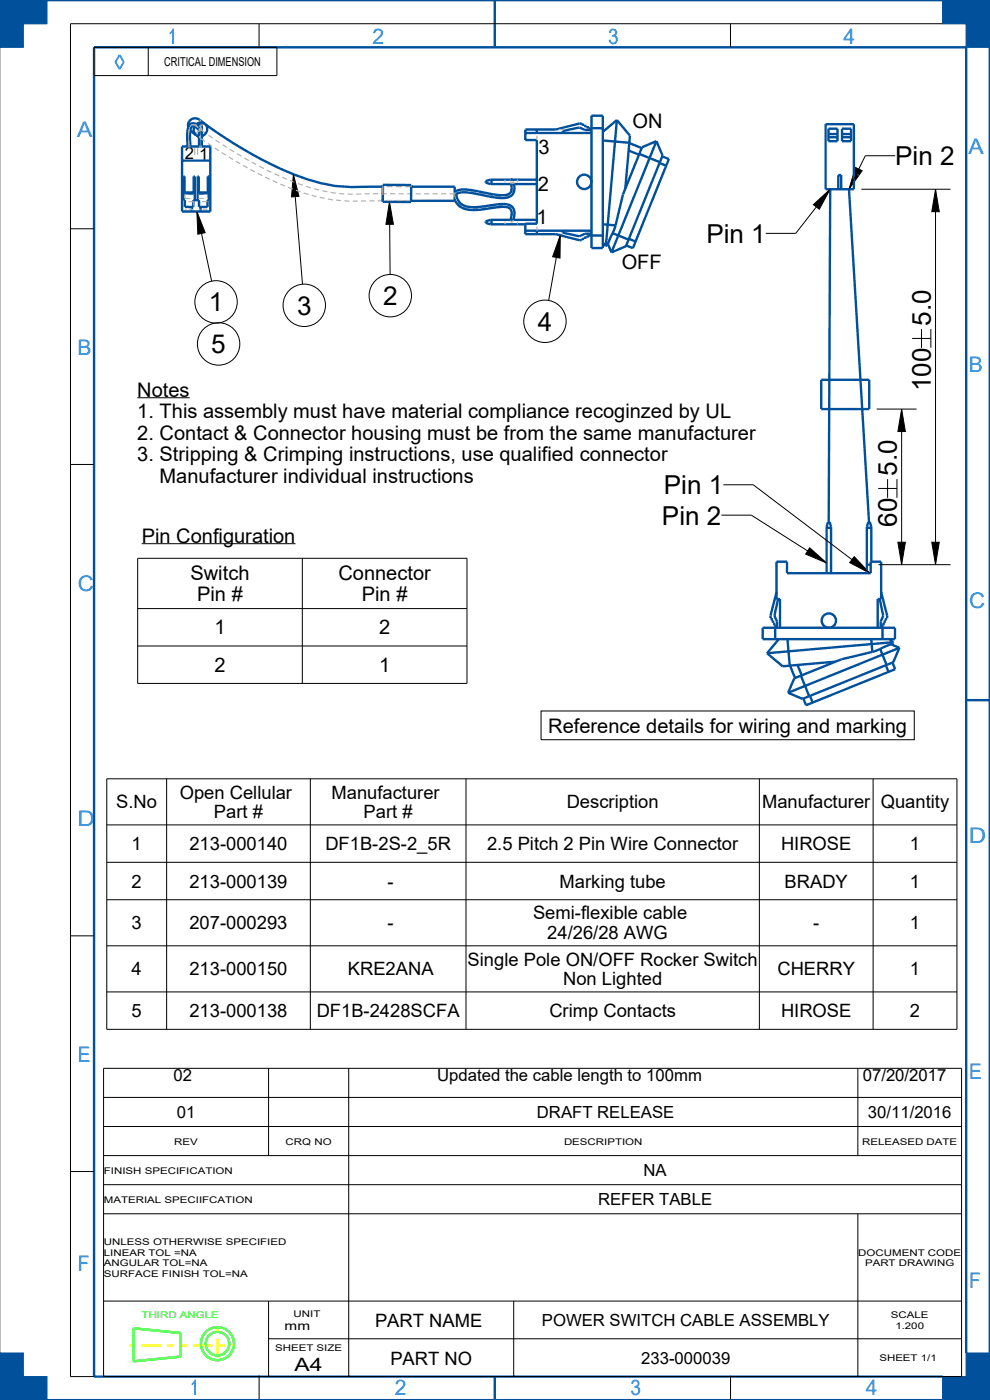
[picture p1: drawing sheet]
<svg xmlns="http://www.w3.org/2000/svg" width="210mm" height="297mm" viewBox="0 0 210 297" stroke-linecap="round" stroke-linejoin="round" font-family="sans-serif">
<path d="M-.1 0h10v5h-5v5h-5" fill="none" stroke="#9196a0" stroke-width=".21"/>
<path d="M4.9 5v5h-5z" fill="#00509b"/>
<path d="M4.9 5v5h-4.9z" fill="none" stroke="#00509b" stroke-width=".21"/>
<path d="M9.9 0v5h-5z" fill="#00509b"/>
<path d="M9.9 0v5h-5z" fill="none" stroke="#00509b" stroke-width=".21"/>
<path d="M-.1 0h10l-5 5z" fill="#00509b"/>
<path d="M0 0h9.9l-5 5z" fill="none" stroke="#00509b" stroke-width=".21"/>
<path d="M-.1 0l5 5-5 5z" fill="#00509b"/>
<path d="M-.1 0l5 5-4.9 5" fill="none" stroke="#00509b" stroke-width=".21"/>
<path d="M0 287h4.9v5h5v5h-10" fill="none" stroke="#9196a0" stroke-width=".21"/>
<path d="M4.9 292h5v5z" fill="#00509b"/>
<path d="M4.9 292h5v5z" fill="none" stroke="#00509b" stroke-width=".21"/>
<path d="M-.1 287h5v5z" fill="#00509b"/>
<path d="M-.1 287h5v5z" fill="none" stroke="#00509b" stroke-width=".21"/>
<path d="M-.1 287l5 5-5 5z" fill="#00509b"/>
<path d="M-.1 287l5 5-4.9 5" fill="none" stroke="#00509b" stroke-width=".21"/>
<path d="M4.9 292l5 5h-10z" fill="#00509b"/>
<path d="M-.1 297l5-5 5 5z" fill="none" stroke="#00509b" stroke-width=".21"/>
<path d="M204.9 287h5v10h-10v-5h5z" fill="none" stroke="#9196a0" stroke-width=".21"/>
<path d="M204.9 287h5l-5 5z" fill="#00509b"/>
<path d="M204.9 287h5l-5 5z" fill="none" stroke="#00509b" stroke-width=".21"/>
<path d="M199.9 292h5l-5 5z" fill="#00509b"/>
<path d="M199.9 292h5l-5 5z" fill="none" stroke="#00509b" stroke-width=".21"/>
<path d="M204.9 292l5 5h-10z" fill="#00509b"/>
<path d="M204.9 292l5 5h-10z" fill="none" stroke="#00509b" stroke-width=".21"/>
<path d="M204.9 292l5-5v10z" fill="#00509b"/>
<path d="M204.9 292l5-5v10z" fill="none" stroke="#00509b" stroke-width=".21"/>
<path d="M199.9 0h10v10h-5v-5h-5z" fill="none" stroke="#9196a0" stroke-width=".21"/>
<path d="M199.9 0l5 5h-5z" fill="#00509b"/>
<path d="M199.9 0l5 5h-5z" fill="none" stroke="#00509b" stroke-width=".21"/>
<path d="M204.9 5l5 5h-5z" fill="#00509b"/>
<path d="M204.9 5l5 5h-5z" fill="none" stroke="#00509b" stroke-width=".21"/>
<path d="M204.9 5l5-5v10z" fill="#00509b"/>
<path d="M204.9 5l5-5v10z" fill="none" stroke="#00509b" stroke-width=".21"/>
<path d="M199.9 0h10l-5 5z" fill="#00509b"/>
<path d="M199.9 0h10l-5 5z" fill="none" stroke="#00509b" stroke-width=".21"/>
<path d="M25.4 11.7l.9 1.5-.9 1.5-.9-1.5z" fill="none" stroke="#0091ff" stroke-width=".38"/>
<g fill="none" stroke="#000" stroke-width=".21">
<path d="M19.9 10h38.8v6h-38.8zM31.4 10v6M54.9 5v5M154.9 5v5M199.9 5h-185v287h5M62.2 37l1.2 4.6-1.6 .2zM62.2 37l2 23.3M181.5 35.5l1.4 .7-2.8 3.9zM189.9 33h-6.4l-3.4 7.1M14.9 48.5h5M41.8 44.9l1.7 4.5-1.5 .3zM41.8 44.9l3.1 14.7"/>
<path d="M82.6 42.8l.9 4.8h-1.6zM82.6 42.8l.2 15.4M118.8 49.9v4.8l-1.6-.2zM118.8 49.9l-2.4 13.8M172.5 43.4l3.6-3.3-2.3 4.3zM176.1 40.1l-7.3 9.4h-6.4M182.7 40.1h18.9M198.4 40.1l.8 4.8h-1.5zM198.4 40.1v79.7M193.5 71.8h4M195.5 69.8v4M197.5 69.8v4"/>
<path d="M14.9 98.5h5M29.1 84.4h11.1M186 86.8h8.4M191.3 86.8l.7 4.7h-1.5zM191.3 86.8v33M29.2 118.4h69.9v26.6h-69.9zM30.1 115.3h32.6M64.1 118.4v26.6M153 109.3h6.4l15.9 10.1M153.4 102.8h6.4l24.7 18.8M171.7 116.2l3.6 3.2-4.4-1.9zM181.2 118.1l3.3 3.5-4.3-2.2z"/>
<path d="M186.3 103.6h4M186.3 119.8h15.3M188.3 101.6v4M190.3 101.6v4M190.5 115h1.5l-.7 4.8zM197.7 115h1.5l-.8 4.8zM29.2 129.1h69.9M29.2 137h69.9M114.8 150.8h79.1v6.1h-79.1zM22.6 165.2h180.4v53.2h-180.4zM22.6 175h180.4M35.3 165.2v53.2"/>
<path d="M65.8 165.2v53.2M98.8 165.2v53.2M161.1 165.2v53.2M185.2 165.2v53.2M14.9 198.5h5M22.6 182.9h180.4M22.6 190.9h180.4M22.6 200.7h180.4M22.6 210.4h180.4M22 226.6h182v65.4h-182zM22 232.8h182M22 239h182"/>
<path d="M57 226.6v18.6M74 226.6v65.4M182 226.6v18.6M14.9 248.5h5M22 245.2h182M22 251.3h182M22 257.5h182M182 257.5v34.5M22 276h182M57 276v16M109 276v16M55 291.9v5"/>
<path d="M57 284h147M155 291.9v5"/>
<circle cx="45.8" cy="64" r="4.5"/>
<circle cx="46.4" cy="73" r="4.5"/>
<circle cx="64.5" cy="64.8" r="4.5"/>
<circle cx="82.8" cy="62.7" r="4.5"/>
<circle cx="115.6" cy="68.2" r="4.5"/>
</g>
<path d="M62.2 37l1.2 4.6-1.6 .2zM41.8 44.9l1.7 4.5-1.5 .3zM82.6 42.8l.9 4.8h-1.6zM118.8 49.9v4.8l-1.6-.2zM172.5 43.4l3.6-3.3-2.3 4.3zM181.5 35.5l1.4 .7-2.8 3.9zM198.4 40.1l.8 4.8h-1.5zM191.3 86.8l.7 4.7h-1.5zM171.7 116.2l3.6 3.2-4.4-1.9zM190.5 115h1.5l-.7 4.8zM197.7 115h1.5l-.8 4.8zM181.2 118.1l3.3 3.5-4.3-2.2z" fill="#000"/>
<g fill="none" stroke="#00509b" stroke-width=".51">
<path d="M-.1 0h210v297h-210M104.9 0v10M38.6 31.1h6v13.8h-6zM38.6 34.1h6M40.4 27.7l.2 .2M40.6 27.8h.1M40.6 27.9h.1M40.6 27.9l1 .7M40.6 27.9l.9 .7M41.3 26.8l-.2 1 .5 .8M41.6 28.6l.6 .3M41.8 28.8l.4 .3"/>
<path d="M42.2 26.8a1.25 1.25 0 0 0-1.3-.7 1.25 1.25 0 0 0-1 1l-.2 1.8 .1 2.2M42.2 27.6a1.47 1.47 0 0 0-1.4-.8 7.4 7.4 0 0 0-.4 4.2v.1M42.2 31.1v-4.6l.3-.3 .3 .3v4.6M43.4 26.3l.5 .6v.8l-.4 .7-.7 .5M43.4 26.3l-.9-.3-.8 .4M43.4 26.3a2.76 2.76 0 0 0-2.5-1.1 1.5 1.5 0 0 0-1 1.8M43.5 26.3l.2 .1a88.6 88.6 0 0 0 21.4 11.6 31.2 31.2 0 0 0 13.2 1.6h2.9M96.5 39.6h-9.3M96.5 39.6h.1M96.5 39.6l-.1 3h-9.2M104.2 38.1v1M108.4 39.1a1.63 1.63 0 0 1-.1 1.8 1.63 1.63 0 0 1-1.7 .5l-2-.2-3-.6a7.6 7.6 0 0 0-4.8-.1l-.3 .2"/>
<path d="M108.8 38.1h-.3M109 39.1a2.21 2.21 0 0 1-.4 2.3 2.21 2.21 0 0 1-2.2 .6l-2-.2-4.1-.8a5.8 5.8 0 0 0-3.2 0 .46 .46 0 0 0-.4 .4 .46 .46 0 0 0 .2 .4 3.1 3.1 0 0 0 3.6 2.2l4.5-.6a5.2 5.2 0 0 1 3.3 .2 2.36 2.36 0 0 1 .6 3M111.4 28.2h14.1M113.9 38.1h-9.9l-1 .3v.3l1 .4h9.9M113.9 27.5v.7M125.5 27.3h-.6v-.3h-.5v-.3h-.5v-.2h-.5v-.3h-.5l-5 1.3h-6.5v2.2h2.5v17.8h-2.5v2.2h6.5l5 1.3h.5v-.3h.5v-.3h.5v-.2h.5v-.3h.6M125.5 27.6h-1.4l-1.2-.6-3.5 .8v.4M125.5 24.5h2.4v28.1h-2.4zM125.5 27.2h2.4M127.9 29.8l5.6 .5M130.9 25.5l-3 2.5M130.9 25.5l-2.4 26.7"/>
<path d="M130.9 25.5l2.7 3.3-1 11.2M133.3 31.9l2.2 .9M133.5 30.3l2.6 1.1M135.6 32.7l4.4 1.7M139.2 29.9l-3 1.3-4 10-1.6 6.6M139.2 29.9l1.3 3.1-7.7 19.2-3.1 1.3M139.2 29.9l-9.5 23.6M139.9 34.6l1.4 .6M140.5 33.2l1.4 .5-7.7 18.9-1.4-.5M175.1 26.3h6v13.8h-6zM175.7 27.3h1.9v2.6h-1.9zM175.7 29.1h1.9"/>
<path d="M175.7 28.4h1.9M178.6 27.3h1.9v2.6h-1.9zM178.6 29.1h1.9M178.6 28.4h1.9M181.9 37.2h.2M39.2 40.8h1.9M40.7 43.9v1M41.3 42.5v-5.1h-.2v3.6h-1.9v-3.6h-.3v5.1h.3v1.4h1.8v-1.4h1.2v1.4h1.8v-1.4h.3v-5.1h-.2v3.6h-1.9v-3.6h-.3v5.1M42.2 40.8h1.9M42.5 43.9v1M96.4 42.3a3.9 3.9 0 0 0 4.4 2.3l2.9-.4a8.4 8.4 0 0 1 4.1-.2l.3 .2a2.09 2.09 0 0 1 .2 2.4M104.2 46.6v1"/>
<path d="M111.4 48.9h14.1M113.9 46.6h-9.9l-1 .4v.3l1 .3h7.4M113.9 48.9v.8M119.4 48.9v.5l3.5 .7 1.2-.5h1.4M125.1 48.9l.4 .2M125.5 50h2.4M127.9 47.6l2.7 .2M127.9 51.5l.6 .7M129 51.8l.7 1.7M129 51.8l-.5 .4M129.9 49.5l-.9 2.3M129.9 49.5l3.4 1.3"/>
<path d="M130.6 47.8l-.7 1.7M133.4 50.7l1.4 .5M176.1 40.1l-.3 70.6M177.8 40.1v-3h.6v3M180.1 40.2l4.2 70.6M174.2 80.6h10.2v6.2h-10.2zM175.3 112h1M183.9 112h.9M184 119.8h.8M184.8 119.2v-7.4l-.3-1.1h-.3l-.3 1.1v9.8M161.8 133.2h28.1v2.4h-28.1zM162.7 138.6l3.3 2.7 11.3-.9"/>
<path d="M164.4 133.2v2.4M164.7 125.6l-1.3 5v.5h.3v.5h.3v.5h.2v.6h.3v.5M165 127.1l-.7 3.5 .5 1.2v1.4M165.2 135.6l-2.5 3M165.5 133.2v-6.1h-.8v-7.9h2.2v2.4h17.8v-2.4h2.2v7.9h-.7v6.1M167 135.6l.5 5.6M175.3 121.6v-9.8l.4-1.1h.3l.3 1.1v9.8M184.8 135.6l.2 2.7M185 138.3l-6.5 1.6-10 4-1.3 3.1M186.2 132.8l.1 .4M186.6 127.1l.8 3.5-.6 1.2v1.4M186.7 137.7l-1.7 .6"/>
<path d="M186.7 137.7l1.4 3.4M186.9 125.6l1.3 5v.5h-.3v.5h-.2v.5h-.3v.6h-.3v.5M187.2 133.2v2.4M188.7 135.6l.8 .6M189.1 136.7l-2.4 1M189.1 136.7l1.7 .7M189.5 136.2l-26.8 2.4M189.5 136.2l-.4 .5M190.8 137.4l-1.3 3.1-19.3 7.8-3-1.3M190.8 137.4l-23.6 9.6M167.6 141.2l1 2.6M169.2 141.1l.9 2.2"/>
<path d="M169.9 143.3l1.7 4.4M171.8 147.6l.6 1.4M187.9 141.1l.6 1.4M189.3 140.6l.6 1.4-18.9 7.6-.6-1.4M204.9 148.5h5M104.9 292v5M204.9 287v-277h-185v282h180"/>
<circle cx="123.9" cy="38.6" r="1.52"/>
<circle cx="175.8" cy="131.7" r="1.52"/>
</g>
<path d="M27.4 285.4h9.4M38.4 285.4l11.7 .1M46.2 281.3v8" fill="none" stroke="#ff0" stroke-width=".51" stroke-dasharray="1.3 1.3 4 1.3" stroke-linecap="butt"/>
<g fill="none" stroke="#0f0" stroke-width=".51">
<path d="M28.4 281.8l10 1v5l-10 1z"/>
<circle cx="46.1" cy="285" r="3.5"/>
<circle cx="46.1" cy="285" r="2.5"/>
</g>
<g fill="none" stroke="#afafb4" stroke-width=".25">
<path d="M39.8 31.1h.1M39.9 31.1h.1M39.9 27l.3 .5M40 31h.1M40 29.7l.1 1.4M40.1 27.5l-.1 1.2M40.1 31h-.1M40.1 31.1h-.1M40.1 27.4v.1M40.1 31.1h.1M40.2 31h-.1M40.2 31.1h-.1"/>
<path d="M40.2 31.1h.1M40.2 31h.1M40.3 31h.1M40.4 31h.1M40.4 27.7h.1M40.4 31.1h.1M40.7 26.5h-.1M40.7 26.5h.1M40.7 26.5h.5l.6 .3M41.3 31.1v1.8M41.4 26.6h.1M41.4 26.6l.7 .5"/>
<path d="M41.5 28.6h.1M41.6 28.7h.1M41.8 26.8h.1M41.9 31.1v1.8M42.2 28.9h.4M42.2 27.6h.1M42.2 29.1l.3 .2M42.2 26.5h.1M42.2 31.1h.1M42.2 27.4v.1M42.2 27.4h.1M42.2 27.5h.1"/>
<path d="M42.2 27.5v.1M42.3 27.3l-.1 .1M42.3 31.1h.1M42.3 27.4h-.1M42.3 27.6h.1M42.3 27.3h.1M42.3 27.3l.2 .2M42.3 27.4h.1M42.3 27.6v.1M42.3 26.7h.1M42.3 26.7l.2 .1M42.3 27.7h.1"/>
<path d="M42.3 31h.1M42.3 27.2v.1M42.3 27.2h.1M42.4 31.1h.1M42.4 27.7h.1M42.4 25.5h.1M42.4 31h-.1M42.4 27l.3 .3M42.4 31h.1M42.5 25.5v.1M42.5 31h-.1M42.5 25.6l.3 .5 .1 .6"/>
<path d="M42.5 27.7h.1M42.5 31h.1M42.5 27.5l1.1 .8M42.5 27.5h.1M42.5 27.4v1.4M42.5 29.7v1.4M42.5 27.2h.1M42.5 31.1h.1M42.6 27.2h.1M42.6 27.5l-.5 .4-.7 .2M42.6 25.6v.1M42.6 31.1h-.1"/>
<path d="M42.6 28.9h.1M42.6 31.1h.1M42.6 29.4l.9 .6M42.6 31h.1M42.7 31.1h-.1M42.7 27.2h.1M42.7 25.7v.1M42.7 31h.1M42.7 31.1h.1M42.7 27.2v.1M42.7 26.8h.1M42.7 27.3h.1"/>
<path d="M42.7 27.7h.1M42.8 27.6h-.1M42.8 27.3h.1M42.8 27.6l-.1 .1M42.8 31h.1M42.8 27.6h.1M42.8 27.5v.1M42.8 27.3v.1M42.8 27.4h.1M42.8 31v.1M42.8 25.8l.1 .1M42.8 27.5h.1"/>
<path d="M42.8 31.1h.1M42.8 26.5l-.1 .3M42.8 28.9h.1M43 25.9l.1 .1M43.2 26.1l.3 .2M43.6 28.3h.1M44.1 30.4l.9 .6M44.2 28.7l.9 .6M45.6 31.4l.8 .6M45.7 29.7l.9 .6M47 32.4l.9 .5M47.2 30.7l.9 .6"/>
<path d="M48.5 33.3l.9 .5M48.7 31.7l1 .5M50 34.2l1 .5M50.3 32.6l.9 .6M51.6 35.1l.9 .5M51.8 33.5l1 .6M53.1 36l1 .5M53.4 34.4l.9 .5M54.7 36.8l.9 .5M55 35.3l.9 .4M56.3 37.6l.9 .4M56.6 36.1l1 .4"/>
<path d="M57.9 38.3l.9 .5M58.2 36.9l1 .4M59.5 39.1l.9 .4M59.9 37.6l1 .4M61.1 39.7l1 .4M61.5 38.3l1 .4M63.2 38.9l1 .4M64.9 39.5l1 .3M82 39.6h1.2M84 39.6h1.2M86 39.6h1.2M107.1 38.1v.6"/>
<path d="M108.2 38.2h.1M108.3 38.5l.1 .6M108.3 38.1l-.1 .1M108.6 38.5l.1 .6M108.8 39.8l-.2 1M108.9 38.5l.1 .6M109.8 38.1v.6M113.9 28.8v.9M118.5 27.5h.9M119.4 27.6v.2M125.5 27.4v.2M39.2 41.3v.7"/>
<path d="M39.2 42.1h1.2M39.5 44.4l-.3 .3M40 42.8h1.1M40 41.3h1.1M40 44.4h.7l.4 .3M41 43.9h.1M41.1 42.3v1.6M42.1 42.3v1.6M42.1 42.1h1.2M42.1 41.3h1.2M42.1 43.9h.1M42.5 44.4l-.3 .3"/>
<path d="M42.9 42.8h1.1M43 44.4h.7l.4 .3M44 41.3v.7M62.8 40.4l1 .3M64.4 40.9l1 .3M66.1 41.4l1 .3M66.6 40l1.1 .3M67.8 41.9l1.1 .2M68.4 40.5l1 .2M69.6 42.2l1 .2M70.2 40.8l1 .2M71.3 42.5h1.1"/>
<path d="M71.9 41.1h1.1M73.1 42.6l1 .1M73.7 41.2h1.1M75.9 42.7h-1.1M76.6 41.2h-1.1M77.7 42.6h-1.1M78.4 41.1h-1.1M79.4 42.6h-1M80.2 41.1h-1.1M80.9 41.1h1.1M81.2 42.6h-1.1M81.9 42.6h1.1"/>
<path d="M82.8 41.1h1M83.7 42.6h1M84.6 41.1h1M85.4 42.6h1.1M86.4 41.1h1M87.2 42.6h.1M89.2 41.1h-1M91 41.1h-1M92.8 41.1h-1M93.6 41.1h1M95.4 41.1h1.1M96.2 41.1v.3"/>
<path d="M96.2 41.4v.1M96.2 41.5l.1 .4M96.2 40.9l.3 .2M96.2 40.9h.1M96.3 40.9h.1M96.3 40.8v.1M96.3 40.8h.1M96.4 40.8h-.1M96.5 41.1h.1M96.5 41.1l.2 1.1M96.7 41.1h-.3M97 42.8l.1 .1"/>
<path d="M97.1 42.9l.7 .7M97.4 40.6l-.9 .5M97.8 43.6h.1M98.1 40.5h.1M98.1 40.5h1.1M98.5 43.9l1 .3M99.9 40.6l1.1 .2M101.4 44.2l-1.1 .1M101.4 44.2h.1M101.7 41l1.1 .2M103.2 44l-1.1 .2M103.5 41.3l1.1 .2"/>
<path d="M105 43.7l-1.1 .2M105.3 41.6h.1M105.3 41.6l1.1 .1M106.8 43.6h-1.1M107.1 47v.6M107.6 43.7l.9 .5M108.1 41.4l-1 .3M108.4 47.1l.3 .1M108.6 40.8h.1M108.8 44.8v1.1M108.9 46.6l-.1 .4M109.8 47v.6"/>
<path d="M112.4 47.6h1.5M113.9 48.1v.8M119.4 49.5v.2h-.9M125.5 49.7v.2M129 51.8h.1M129 51.7v.1M129 51.6v.1M129 51.6h.1M129.1 51.5l-.1 .1M129.1 51.5h.1M129.1 51.2v.3M129.2 51.2h-.1"/>
<path d="M129.5 50.4l-.3 .8M130.4 48.5l-.5 1"/>
</g>
<path d="M41.7 26.4l-.3 .2M42.5 27.7h.1M96.7 41.2v.1M96.7 41.1h.1M96.8 41.1v.1M96.8 41.2h-.1M108.2 46.8v.2M108.5 46.8v.3" fill="none" stroke="#afafb4" stroke-width=".26"/>
<!-- layer: 02___PRT_ALL_AXES -->
<g fill="none" stroke="#afafb4" stroke-width=".25">
<path d="M81.2 39.5v1.9M81.2 39.5v.1M81.2 39.5h.1M81.2 39.2v.2M82 39.5h1.2M84 39.5h1.2M86 39.5l1.2 .1M87.2 39.3v1M81.2 42.6v.1M81.2 42.5h.1M82 42.5h1.2M84 42.5h1.2"/>
<path d="M86 42.5l1.2 .1M87.2 42.9h.1M87.2 41.1v1"/>
</g>
<path d="M81.2 39.2l6 .1v3.6l-6-.1z" fill="none" stroke="#00509b" stroke-width=".51"/>
<g font-size="5.5">
<text x="189.9" y="35">Pin 2</text>
<text x="149.8" y="51.5">Pin 1</text>
<text x="81.2" y="64.7">2</text>
<text x="44.3" y="66">1</text>
<text x="63" y="66.8">3</text>
<text x="114.1" y="70.1">4</text>
<text x="197.5" y="69.1" transform="rotate(-90 197.5 69.1)">5.0</text>
<text x="44.8" y="75">5</text>
<text x="197.5" y="83" transform="rotate(-90 197.5 83)">100</text>
<text x="190.3" y="101" transform="rotate(-90 190.3 101)">5.0</text>
<text x="140.8" y="104.8">Pin 1</text>
<text x="140.4" y="111.3">Pin 2</text>
<text x="190.3" y="111.8" transform="rotate(-90 190.3 111.8)">60</text>
</g>
<g font-size="4.6" fill="#0091ff">
<text x="35.6" y="9.3">1</text>
<text x="79" y="9.3">2</text>
<text x="129" y="9.3">3</text>
<text x="179" y="9.3">4</text>
<text x="16.4" y="29">A</text>
<text x="205.4" y="32.6">A</text>
<text x="16.5" y="75.3">B</text>
<text x="205.5" y="78.9">B</text>
<text x="16.5" y="125.3">C</text>
<text x="205.6" y="128.9">C</text>
<text x="16.5" y="175.3">D</text>
<text x="205.5" y="178.9">D</text>
<text x="16.5" y="225.3">E</text>
<text x="205.6" y="228.9">E</text>
<text x="16.5" y="269.5">F</text>
<text x="205.6" y="273.1">F</text>
<text x="40.4" y="296">1</text>
<text x="83.7" y="296">2</text>
<text x="133.7" y="296">3</text>
<text x="183.7" y="296">4</text>
</g>
<g font-size="4.3">
<text x="134.2" y="27.3">ON</text>
<text x="114.2" y="32.7">3</text>
<text x="114.1" y="40.5">2</text>
<text x="113.8" y="47.6">1</text>
<text x="131.9" y="57.1">OFF</text>
<text x="29.1" y="84.2">Notes</text>
<text x="29.1" y="88.7">1. This assembly must have material compliance recoginzed by UL</text>
<text x="29.1" y="93.3">2. Contact &amp; Connector housing must be from the same manufacturer</text>
<text x="29.1" y="97.9">3. Stripping &amp; Crimping instructions, use qualified connector</text>
<text x="33.9" y="102.4">Manufacturer individual instructions</text>
<text x="30.1" y="115.1">Pin Configuration</text>
<text x="40.4" y="123">Switch</text>
<text x="71.8" y="123">Connector</text>
<text x="41.8" y="127.6">Pin #</text>
<text x="76.7" y="127.6">Pin #</text>
<text x="45.5" y="134.6">1</text>
<text x="80.4" y="134.6">2</text>
<text x="45.5" y="142.5">2</text>
<text x="80.4" y="142.5">1</text>
<text x="116.3" y="155.4">Reference details for wiring and marking</text>
</g>
<g font-size="3.9">
<text x="24.7" y="171.5">S.No</text>
<text x="38.1" y="169.4">Open Cellular</text>
<text x="45.4" y="173.6">Part #</text>
<text x="70.3" y="169.4">Manufacturer</text>
<text x="77.1" y="173.6">Part #</text>
<text x="120.2" y="171.5">Description</text>
<text x="161.7" y="171.5">Manufacturer</text>
<text x="186.8" y="171.5">Quantity</text>
<text x="27.9" y="180.4">1</text>
<text x="40.2" y="180.4">213-000140</text>
<text x="69" y="180.4">DF1B-2S-2_5R</text>
<text x="103.3" y="180.4">2.5 Pitch 2 Pin Wire Connector</text>
<text x="165.7" y="180.4">HIROSE</text>
<text x="193" y="180.4">1</text>
<text x="27.9" y="188.3">2</text>
<text x="40.2" y="188.3">213-000139</text>
<text x="82.2" y="188.3">-</text>
<text x="118.7" y="188.3">Marking tube</text>
<text x="166.4" y="188.3">BRADY</text>
<text x="193" y="188.3">1</text>
<text x="27.9" y="197.2">3</text>
<text x="40.2" y="197.2">207-000293</text>
<text x="82.2" y="197.2">-</text>
<text x="113.1" y="195.1">Semi-flexible cable</text>
<text x="172.5" y="197.2">-</text>
<text x="193" y="197.2">1</text>
<text x="116.1" y="199.3">24/26/28 AWG</text>
<text x="27.9" y="206.9">4</text>
<text x="40.2" y="206.9">213-000150</text>
<text x="73.8" y="206.9">KRE2ANA</text>
<text x="99.2" y="204.8">Single Pole ON/OFF Rocker Switch</text>
<text x="119.5" y="209">Non Lighted</text>
<text x="164.9" y="206.9">CHERRY</text>
<text x="193" y="206.9">1</text>
<text x="27.9" y="215.8">5</text>
<text x="40.2" y="215.8">213-000138</text>
<text x="67.2" y="215.8">DF1B-2428SCFA</text>
<text x="116.5" y="215.8">Crimp Contacts</text>
<text x="165.7" y="215.8">HIROSE</text>
<text x="193" y="215.8">2</text>
<text x="79.6" y="281.5">PART NAME</text>
<text x="62.5" y="290.8">A4</text>
<text x="82.8" y="289.5">PART NO</text>
</g>
<g font-size="3.5">
<text x="39.2" y="33.8">2</text>
<text x="42.3" y="34">1</text>
<text x="36.8" y="229.3">02</text>
<text x="92.8" y="229.3">Updated the cable length to 100mm</text>
<text x="183" y="229.3">07/20/2017</text>
<text x="37.5" y="237.2">01</text>
<text x="113.9" y="237.2">DRAFT RELEASE</text>
<text x="184.1" y="237.2">30/11/2016</text>
<text x="136.5" y="249.5">NA</text>
<text x="126.9" y="255.7">REFER TABLE</text>
<text x="114.9" y="281.3">POWER SWITCH CABLE ASSEMBLY</text>
<text x="136" y="289.3">233-000039</text>
</g>
<g font-size="2.6">
<text x="34.9" y="14">CRITICAL DIMENSION</text>
<text x="60.4" y="282.2">mm</text>
</g>
<g font-size="2">
<text x="37" y="242.8">REV</text>
<text x="60.6" y="242.8">CRQ NO</text>
<text x="119.6" y="242.8">DESCRIPTION</text>
<text x="182.9" y="242.8">RELEASED DATE</text>
<text x="22" y="249">FINISH SPECIFICATION</text>
<text x="22" y="255.2">MATERIAL SPECIIFCATION</text>
<text x="22" y="264.1">UNLESS OTHERWISE SPECIFIED</text>
<text x="22" y="266.4">LINEAR TOL =NA</text>
<text x="22" y="268.6">ANGULAR TOL=NA</text>
<text x="182.1" y="266.4">DOCUMENT CODE</text>
<text x="183.5" y="268.6">PART DRAWING</text>
<text x="22" y="270.9">SURFACE FINISH TOL=NA</text>
<text x="62.3" y="279.3">UNIT</text>
<text x="189" y="279.6">SCALE</text>
<text x="189.9" y="281.9">1.200</text>
<text x="58.4" y="286.7">SHEET SIZE</text>
<text x="186.5" y="288.8">SHEET 1/1</text>
</g>
<text font-size="2" fill="#0f0" x="30.1" y="279.5">THIRD ANGLE</text>
</svg>
